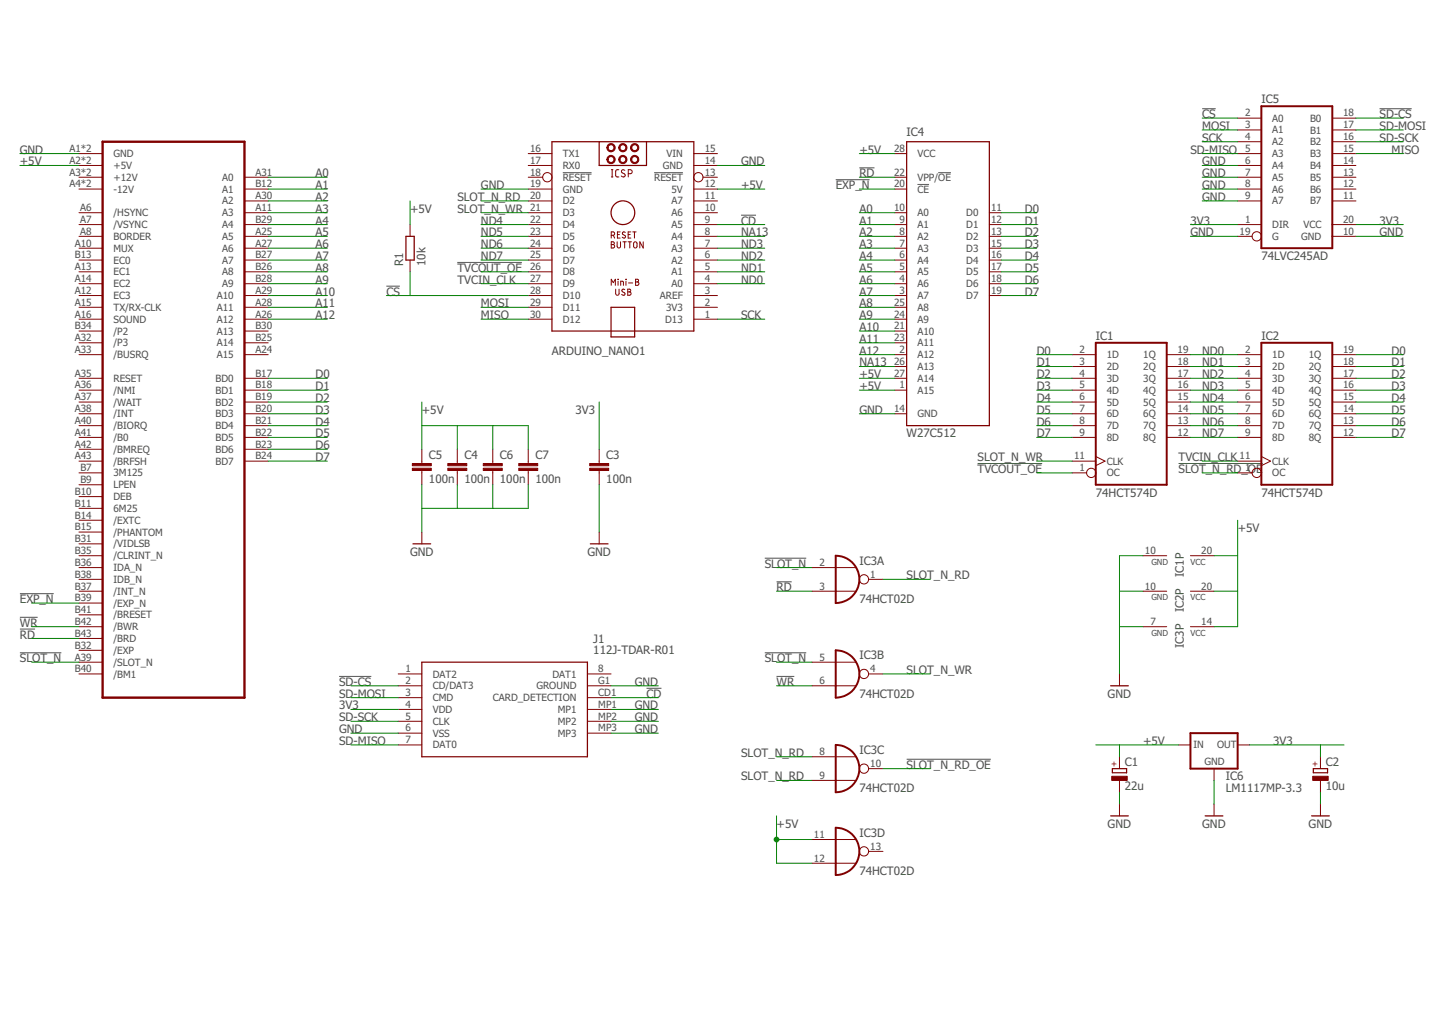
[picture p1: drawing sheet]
<svg xmlns="http://www.w3.org/2000/svg" width="297mm" height="210mm" viewBox="0 0 297 210" stroke-linecap="round" stroke-linejoin="round" font-family="sans-serif">
<g fill="none" stroke="#505050" stroke-width=".21">
<path d="M115.5 35.4h5.9M134.3 35.4h5.9M171.6 36.9h6.9M176.4 34.4h3.1M188.3 37.8h2.4M192.6 35.4h2.6M246.8 22.3h2.8M283.2 22.3h6.6M79.3 58.7h2.8M93.9 53.8h13.2M152.1 44.2h3.1M200.7 95.1h13.2"/>
<path d="M241.9 95.1h17.3M157 114.5h8.5M159.4 119.4h3.1M4.1 121.8h6.9M4.1 126.7h3.6M4.1 129.1h3.1M4.1 133.9h8.5M69.6 138.8h6.6M157 133.9h8.5M159.4 138.8h3.6M132.7 141.2h3.1M186.1 155.8h17.3"/>
</g>
<g fill="none" stroke="#800000" stroke-width=".25">
<path d="M113.3 29.1h29.1v38.8h-29.1zM123 29.1v4.9h9.7v-4.9M186.1 29.1h17v58.2h-17zM83.3 48.5h1.7v4.9h-1.7zM125.4 63.1h4.9v6h-4.9zM84.8 111.6h3.6M121.2 111.6h3.6M86.6 135.9h34v19.4h-34zM228 140.7h3.6M228.3 157.7h3v.9h-3zM269.6 157.7h2.9v.9h-2.9zM228 167.4h3.6"/>
<path d="M247.4 167.4h3.6M269.2 167.4h3.7"/>
<circle cx="127.9" cy="43.6" r="2.43"/>
</g>
<g fill="none" stroke="#800000" stroke-width=".21">
<path d="M16.2 31.5h4.9M16.2 34h4.9M16.2 36.4h4.9M16.2 38.8h4.9M50.2 36.4h4.9M50.2 38.8h4.9M108.4 31.5h4.9M108.4 34h4.9M108.4 36.4h3M108.4 38.8h4.9M125.5 36.3h.3M125.5 34.8h.3"/>
<path d="M125.7 34.8v1.5M127 34.8l-.4 .1-.2 .3v.9l.2 .2h.4M128.3 34.9a.38 .38 0 0 0-.6 0 .38 .38 0 0 0 0 .6l.5 .2a.35 .35 0 0 1 .1 .5 .35 .35 0 0 1-.5 .1l-.3-.2M129 35.6h.4a.41 .41 0 0 0 .4-.4 .41 .41 0 0 0-.4-.4h-.4v1.5M142.4 31.5h4.9M142.4 34h4.9M142.4 38.8h4.9M144.3 36.4h3M183.7 31.5h2.4M183.7 36.4h2.4M183.7 38.8h2.4M254.1 31.5h4.8"/>
<path d="M254.1 34h4.8M254.1 36.4h4.8M254.1 38.8h4.8M254.1 24.2h4.8M254.1 26.7h4.8M254.1 29.1h4.8M273.5 31.5h4.8M273.5 34h4.8M273.5 36.4h4.8M273.5 38.8h4.8M273.5 24.2h4.8M273.5 26.7h4.8"/>
<path d="M273.5 29.1h4.8M16.2 43.6h4.9M16.2 46.1h4.9M16.2 48.5h4.9M16.2 50.9h4.9M16.2 53.4h4.9M16.2 55.8h4.9M16.2 58.2h4.9M50.2 41.2h4.9M50.2 43.6h4.9M50.2 46.1h4.9M50.2 48.5h4.9"/>
<path d="M50.2 50.9h4.9M50.2 53.4h4.9M50.2 55.8h4.9M50.2 58.2h4.9M84.2 46.1v2.4M84.2 53.4v2.4M108.4 41.2h4.9M108.4 43.6h4.9M108.4 46.1h4.9M108.4 48.5h4.9M108.4 50.9h4.9M108.4 53.4h4.9"/>
<path d="M108.4 55.8h4.9M108.4 58.2h4.9M125.5 48.3h.3a.35 .35 0 0 0 .4-.4 .35 .35 0 0 0-.4-.3h-.3v1.3M125.5 49.6l.5 .1 .1 .3-.3 .2a.35 .35 0 0 1 .4 .3 .35 .35 0 0 1-.4 .4h-.3zM125.5 58.5v-1.2l.4 .7 .4-.7v1.2M125.5 50.2h.3M125.9 48.3l.3 .6M126.4 59.3v.9a.35 .35 0 0 0 .3 .4 .35 .35 0 0 0 .4-.4v-.9M126.7 49.6v.9a.35 .35 0 0 0 .3 .4 .35 .35 0 0 0 .4-.4v-.9M126.7 48.1h.5M126.9 57.3h.1M126.9 57.7v.8"/>
<path d="M127.3 47.6h-.6v1.3h.6M127.4 58.5v-.8l.6 .1v.7M127.9 49.6h.7M128.2 49.6v1.3M128.2 59.4a.32 .32 0 0 0-.4 0 .32 .32 0 0 0 0 .5l.4 .2a.34 .34 0 0 1-.1 .5 .34 .34 0 0 1-.5-.2M128.4 47.7l-.5-.1-.1 .3 .5 .4a.33 .33 0 0 1-.1 .6 .33 .33 0 0 1-.5-.2M128.5 57.3h.1M128.5 57.7v.8M128.9 59.3l.5 .1v.4l-.2 .1a.35 .35 0 0 1 .4 .3 .35 .35 0 0 1-.4 .4h-.3zM128.9 59.9h.3M128.9 49.6h.7M128.9 48.1h.5"/>
<path d="M129 58.1h.9M129.3 49.6v1.3M129.5 47.6h-.6v1.3h.6M129.9 47.6h.7M130.2 49.7l.4-.1 .1 .2 .1 .7a.35 .35 0 0 1-.4 .4 .35 .35 0 0 1-.3-.4zM130.2 47.6v1.3M130.5 57.3l.5 .1v.3l-.2 .1a.35 .35 0 0 1 .4 .4 .35 .35 0 0 1-.4 .3h-.3zM130.5 57.8h.3M132 49.6v1.3l-.7-1.3v1.3M142.4 41.2h4.9M142.4 43.6h4.9M142.4 46.1h4.9"/>
<path d="M142.4 48.5h4.9M142.4 50.9h4.9M142.4 53.4h4.9M142.4 55.8h4.9M142.4 58.2h4.9M183.7 43.6h2.4M183.7 46.1h2.4M183.7 48.5h2.4M183.7 50.9h2.4M183.7 53.4h2.4M183.7 55.8h2.4M183.7 58.2h2.4"/>
<path d="M203.1 43.6h2.4M203.1 46.1h2.4M203.1 48.5h2.4M203.1 50.9h2.4M203.1 53.4h2.4M203.1 55.8h2.4M203.1 58.2h2.4M254.1 41.2h4.8M254.1 46.1h4.8M254.1 48.5h2.9M273.5 41.2h4.8M273.5 46.1h4.8"/>
<path d="M273.5 48.5h4.8M16.2 60.6h4.9M16.2 63.1h4.9M16.2 65.5h4.9M16.2 67.9h4.9M16.2 77.6h4.9M16.2 70.3h4.9M16.2 72.8h4.9M50.2 60.6h4.9M50.2 63.1h4.9M50.2 65.5h4.9M50.2 67.9h4.9"/>
<path d="M50.2 77.6h4.9M50.2 70.3h4.9M50.2 72.8h4.9M108.4 60.6h4.9M108.4 63.1h4.9M108.4 65.5h4.9M142.4 60.6h4.9M142.4 63.1h4.9M142.4 65.5h4.9M183.7 60.6h2.4M183.7 63.1h2.4M183.7 65.5h2.4"/>
<path d="M183.7 67.9h2.4M183.7 77.6h2.4M183.7 70.3h2.4M183.7 72.8h2.4M183.7 75.2h2.4M203.1 60.6h2.4M220.1 77.6h4.8M220.1 72.8h4.8M220.1 75.2h4.8M239.5 77.6h4.9M239.5 72.8h4.9M239.5 75.2h4.9"/>
<path d="M254.1 77.6h4.8M254.1 72.8h4.8M254.1 75.2h4.8M273.5 77.6h4.8M273.5 72.8h4.8M273.5 75.2h4.8M16.2 84.9h4.9M16.2 80.1h4.9M16.2 97h4.9M16.2 82.5h4.9M16.2 87.3h4.9M16.2 89.7h4.9"/>
<path d="M16.2 94.6h4.9M16.2 92.2h4.9M16.2 99.5h4.9M50.2 84.9h4.9M50.2 80.1h4.9M50.2 82.5h4.9M50.2 87.3h4.9M50.2 89.7h4.9M50.2 94.6h4.9M50.2 92.2h4.9M86.6 92.2v2.9M86.6 96.5v3"/>
<path d="M93.9 92.2v2.9M93.9 96.5v3M101.2 92.2v2.9M101.2 96.5v3M108.4 92.2v2.9M108.4 96.5v3M123 92.2v2.9M123 96.5v3M183.7 84.9h2.4M183.7 80.1h2.4M220.1 84.9h4.8M220.1 80.1h4.8"/>
<path d="M220.1 97h3M220.1 82.5h4.8M220.1 87.3h4.8M220.1 89.7h4.8M220.1 94.6h4.8M224.9 93.7l1.9 .9-1.9 .9M239.5 84.9h4.9M239.5 80.1h4.9M239.5 82.5h4.9M239.5 87.3h4.9M239.5 89.7h4.9M254.1 84.9h4.8"/>
<path d="M254.1 80.1h4.8M254.1 97h2.9M254.1 82.5h4.8M254.1 87.3h4.8M254.1 89.7h4.8M254.1 94.6h4.8M258.9 93.7l1.9 .9-1.9 .9M273.5 84.9h4.8M273.5 80.1h4.8M273.5 82.5h4.8M273.5 87.3h4.8M273.5 89.7h4.8"/>
<path d="M16.2 116.5h4.9M16.2 118.9h4.9M16.2 101.9h4.9M16.2 104.3h4.9M16.2 106.7h4.9M16.2 109.2h4.9M16.2 111.6h4.9M16.2 114h4.9M86.6 109.2v2.4M123 109.2v2.4M166.7 116.5h9M178.3 118.9h3"/>
<path d="M234.7 114h4.8M244.4 114h4.8M16.2 121.3h4.9M16.2 135.9h4.9M16.2 138.3h4.9M16.2 123.7h4.9M16.2 126.2h4.9M16.2 128.6h4.9M16.2 131h4.9M16.2 133.4h4.9M81.7 138.3h4.9M120.6 138.3h4.8"/>
<path d="M166.7 121.3h9M166.7 135.9h9M178.3 138.3h3M229.8 138.3v2.4M234.7 121.3h4.8M234.7 128.6h4.8M244.4 121.3h4.8M244.4 128.6h4.8M81.7 140.7h4.9M81.7 143.2h4.9M81.7 145.6h4.9M81.7 148h4.9"/>
<path d="M81.7 150.4h4.9M81.7 152.8h4.9M120.6 140.7h4.8M120.6 143.2h4.8M120.6 145.6h4.8M120.6 148h4.8M120.6 150.4h4.8M166.7 140.7h9M166.7 155.3h9M178.3 157.7h3M229.8 155.3v2.4M241.9 152.8h2.5"/>
<path d="M249.2 157.7v2.4M254.1 152.8h2.4M271.1 155.3v2.4M166.7 160.1h9M166.7 172.3h9M166.7 177.1h9M178.3 174.7h3M229.8 160.1v2.5M229.8 165v2.4M249.2 165v2.4M271.1 160.1v2.5M271.1 165v2.4"/>
<circle cx="112.4" cy="36.4" r=".95"/>
<circle cx="143.4" cy="36.4" r=".95"/>
<circle cx="258" cy="48.5" r=".95"/>
<circle cx="224" cy="97" r=".95"/>
<circle cx="258" cy="97" r=".95"/>
<circle cx="177.4" cy="118.9" r=".95"/>
<circle cx="177.4" cy="138.3" r=".95"/>
<circle cx="177.4" cy="157.7" r=".95"/>
<circle cx="177.4" cy="174.7" r=".95"/>
</g>
<g fill="#800000" stroke="#800000" stroke-width=".21">
<path d="M124.8 32.2a.85 .85 0 0 1 1.3 0 .85 .85 0 0 1-.4 1.3 .85 .85 0 0 1-1.1-.8h.2a.61 .61 0 0 1 .9-.5 .61 .61 0 0 1 .2 .9 .61 .61 0 0 1-1-.2l-.1-.2h-.2z" fill-rule="evenodd"/>
<path d="M127.2 29.8a.84 .84 0 0 1 1.3 0 .84 .84 0 0 1-.4 1.3 .84 .84 0 0 1-1.1-.8h.3a.61 .61 0 0 1 .8-.6 .61 .61 0 0 1 .2 1 .61 .61 0 0 1-1-.2v-.2h-.3z" fill-rule="evenodd"/>
<path d="M129.6 29.8a.85 .85 0 0 1 1.4 0 .85 .85 0 0 1-.5 1.3 .85 .85 0 0 1-1.1-.8h.3a.61 .61 0 0 1 .9-.5 .61 .61 0 0 1 .1 1 .61 .61 0 0 1-1-.3v-.2h-.3z" fill-rule="evenodd"/>
<path d="M124.8 29.8a.85 .85 0 0 1 1.3 0 .85 .85 0 0 1-.4 1.3 .85 .85 0 0 1-1.1-.8h.2a.61 .61 0 0 1 .8-.6 .61 .61 0 0 1 .3 1 .61 .61 0 0 1-1-.2l-.1-.2h-.2z" fill-rule="evenodd"/>
<path d="M129.6 32.2a.85 .85 0 0 1 1.4 .1 .85 .85 0 0 1-.5 1.3 .85 .85 0 0 1-1.1-.9h.3a.61 .61 0 0 1 .9-.5 .61 .61 0 0 1 .1 1 .61 .61 0 0 1-1-.3v-.2h-.3z" fill-rule="evenodd"/>
<path d="M127.2 32.2a.84 .84 0 0 1 1.4 0 .84 .84 0 0 1-.5 1.3 .84 .84 0 0 1-1.1-.8h.3a.61 .61 0 0 1 .8-.5 .61 .61 0 0 1 .2 .9 .61 .61 0 0 1-1-.2v-.2h-.3z" fill-rule="evenodd"/>
</g>
<path d="M258.9 21.8h14.6v29.1h-14.6zM224.9 70.3h14.6v29.2h-14.6zM258.9 70.3h14.6v29.2h-14.6zM171.6 114a4.9 4.9 0 0 1 4.8 4.9 4.9 4.9 0 0 1-4.8 4.8zM171.6 133.4a4.9 4.9 0 0 1 4.8 4.9 4.9 4.9 0 0 1-4.8 4.9zM171.6 152.8a4.9 4.9 0 0 1 4.8 4.9 4.9 4.9 0 0 1-4.8 4.9zM244.4 150.4h9.7v7.3h-9.7zM171.6 169.8a4.8 4.8 0 0 1 4.8 4.9 4.8 4.8 0 0 1-4.8 4.8z" fill="none" stroke="#800000" stroke-width=".4"/>
<path d="M21.1 29.1h29.1v114.1h-29.1z" fill="none" stroke="#800000" stroke-width=".49"/>
<g fill="#800000" stroke="#800000" stroke-width=".21">
<path d="M84.6 96.1h3.9v.4h-3.9z"/>
<path d="M84.6 95.1h3.9v.5h-3.9z"/>
<path d="M91.9 96.1h3.9v.4h-3.9z"/>
<path d="M91.9 95.1h3.9v.5h-3.9z"/>
<path d="M99.2 96.1h3.9v.4h-3.9z"/>
<path d="M99.2 95.1h3.9v.5h-3.9z"/>
<path d="M121.1 96.1h3.8v.4h-3.8z"/>
<path d="M121.1 95.1h3.8v.5h-3.8z"/>
<path d="M269.5 159.3h3.1v.8h-3.1z"/>
<path d="M228.2 159.3h3.2v.8h-3.2z"/>
<path d="M106.5 96.1h3.9v.4h-3.9z"/>
<path d="M106.5 95.1h3.9v.5h-3.9z"/>
</g>
<g fill="none" stroke="#008000" stroke-width=".21">
<path d="M4.1 31.5h12.1M4.1 34h12.1M55.1 36.4h12.1M55.1 38.8h12.1M98.7 38.8h9.7M147.3 38.8h9.7M147.3 34h9.7M176.4 36.4h7.3M176.4 38.8h7.3M176.4 31.5h7.3M246.8 36.4h7.3M246.8 38.8h7.3"/>
<path d="M246.8 31.5h7.3M246.8 34h7.3M246.8 24.2h7.3M246.8 26.7h7.3M246.8 29.1h7.3M278.3 31.5h9.8M278.3 24.2h9.8M278.3 26.7h9.8M278.3 29.1h9.8M55.1 43.6h12.1M55.1 46.1h12.1M55.1 48.5h12.1"/>
<path d="M55.1 50.9h12.1M55.1 53.4h12.1M55.1 55.8h12.1M55.1 58.2h12.1M55.1 41.2h12.1M84.2 41.2v4.9M84.2 55.8v4.8M98.7 43.6h9.7M98.7 46.1h9.7M98.7 48.5h9.7M98.7 50.9h9.7M98.7 53.4h9.7"/>
<path d="M98.7 55.8h9.7M98.7 58.2h9.7M98.7 41.2h9.7M147.3 46.1h9.7M147.3 48.5h9.7M147.3 50.9h9.7M147.3 53.4h9.7M147.3 55.8h9.7M147.3 58.2h9.7M176.4 43.6h7.3M176.4 46.1h7.3M176.4 48.5h7.3"/>
<path d="M176.4 50.9h7.3M176.4 53.4h7.3M176.4 55.8h7.3M176.4 58.2h7.3M205.5 43.6h7.3M205.5 46.1h7.3M205.5 48.5h7.3M205.5 50.9h7.3M205.5 53.4h7.3M205.5 55.8h7.3M205.5 58.2h7.3M244.4 46.1h9.7"/>
<path d="M244.4 48.5h9.7M246.8 41.2h7.3M278.3 46.1h9.8M278.3 48.5h9.8M55.1 77.6h12.1M55.1 60.6h12.1M55.1 63.1h12.1M55.1 65.5h12.1M79.3 60.6h29.1M98.7 63.1h9.7M98.7 65.5h9.7M147.3 65.5h9.7"/>
<path d="M176.4 77.6h7.3M176.4 72.8h7.3M176.4 75.2h7.3M176.4 60.6h7.3M176.4 63.1h7.3M176.4 65.5h7.3M176.4 67.9h7.3M176.4 70.3h7.3M205.5 60.6h7.3M212.8 77.6h7.3M212.8 72.8h7.3M212.8 75.2h7.3"/>
<path d="M244.4 77.6h9.7M244.4 72.8h9.7M244.4 75.2h9.7M278.3 77.6h9.8M278.3 72.8h9.8M278.3 75.2h9.8M55.1 80.1h12.1M55.1 82.5h12.1M55.1 84.9h12.1M55.1 87.3h12.1M55.1 89.7h12.1M55.1 92.2h12.1"/>
<path d="M55.1 94.6h12.1M86.6 87.3h21.8v4.9M86.6 82.5v9.7M86.6 99.5v9.7M93.9 87.3v4.9M93.9 99.5v4.8M101.2 87.3v4.9M101.2 99.5v4.8M108.4 99.5v4.8h-21.8M123 82.5v9.7M123 99.5v9.7M176.4 80.1h7.3"/>
<path d="M176.4 84.9h7.3M212.8 80.1h7.3M212.8 82.5h7.3M212.8 84.9h7.3M212.8 87.3h7.3M212.8 89.7h7.3M212.8 94.6h7.3M212.8 97h7.3M244.4 80.1h9.7M244.4 82.5h9.7M244.4 84.9h9.7M244.4 87.3h9.7"/>
<path d="M244.4 89.7h9.7M246.8 94.6h7.3M246.8 97h7.3M278.3 80.1h9.8M278.3 82.5h9.8M278.3 84.9h9.8M278.3 87.3h9.8M278.3 89.7h9.8M159.4 116.5h7.3M181.3 118.9h9.7M234.7 114h-4.9v24.3M249.2 114h4.9"/>
<path d="M254.1 106.7v21.9h-4.9M6.5 128.6h9.7M6.5 123.7h9.7M6.5 131h9.7M6.5 135.9h9.7M159.4 121.3h7.3M159.4 135.9h7.3M181.3 138.3h9.7M229.8 128.6h4.9M229.8 121.3h4.9M249.2 121.3h4.9M72 140.7h9.7"/>
<path d="M72 145.6h9.7M72 148h9.7M72 150.4h9.7M72 152.8h9.7M72 143.2h9.7M125.4 140.7h9.7M125.4 145.6h9.7M125.4 148h9.7M125.4 150.4h9.7M125.4 143.2h9.7M159.4 140.7h7.3M159.4 155.3h7.3"/>
<path d="M181.3 157.7h9.7M224.9 152.8h17M229.8 152.8v2.5M256.5 152.8h19.4M271.1 152.8v2.5M159.4 172.3h7.3M159.4 167.4v9.7h7.3M159.4 160.1h7.3M229.8 162.6v2.4M249.2 160.1v4.9M271.1 162.6v2.4"/>
</g>
<circle cx="159.4" cy="172.3" r=".49" fill="#008000" stroke="#008000" stroke-width=".21"/>
<g font-size="2.4" fill="#505050">
<text x="258.9" y="21.2">IC5</text>
<text x="186.1" y="27.9">IC4</text>
<text x="246.8" y="24.2">CS</text>
<text x="246.8" y="26.7">MOSI</text>
<text x="246.8" y="29.1">SCK</text>
<text x="283.2" y="24.2">SD-CS</text>
<text x="283.2" y="29.1">SD-SCK</text>
<text x="283.2" y="26.7">SD-MOSI</text>
<text x="4.1" y="31.5">GND</text>
<text x="4.1" y="33.9">+5V</text>
<text x="152.1" y="33.9">GND</text>
<text x="176.4" y="31.5">+5V</text>
<text x="244.4" y="31.5">SD-MISO</text>
<text x="246.8" y="33.9">GND</text>
<text x="285.6" y="31.5">MISO</text>
<text x="64.8" y="36.4">A0</text>
<text x="64.8" y="38.8">A1</text>
<text x="64.8" y="41.2">A2</text>
<text x="93.9" y="41.2">SLOT_N_RD</text>
<text x="98.7" y="38.8">GND</text>
<text x="152.1" y="38.8">+5V</text>
<text x="171.6" y="38.8">EXP_N</text>
<text x="176.4" y="36.4">RD</text>
<text x="246.8" y="41.2">GND</text>
<text x="246.8" y="38.8">GND</text>
<text x="246.8" y="36.4">GND</text>
<text x="64.8" y="43.6">A3</text>
<text x="64.8" y="46.1">A4</text>
<text x="84.2" y="43.6">+5V</text>
<text x="93.9" y="43.6">SLOT_N_WR</text>
<text x="98.7" y="46.1">ND4</text>
<text x="152.1" y="46.1">CD</text>
<text x="176.4" y="43.6">A0</text>
<text x="176.4" y="46.1">A1</text>
<text x="210.4" y="43.6">D0</text>
<text x="210.4" y="46.1">D1</text>
<text x="244.4" y="46.1">3V3</text>
<text x="283.2" y="46.1">3V3</text>
<text x="64.8" y="48.5">A5</text>
<text x="64.8" y="50.9">A6</text>
<text x="64.8" y="53.4">A7</text>
<text x="98.7" y="48.5">ND5</text>
<text x="98.7" y="50.9">ND6</text>
<text x="98.7" y="53.4">ND7</text>
<text x="152.1" y="50.9">ND3</text>
<text x="152.1" y="53.4">ND2</text>
<text x="152.1" y="48.5">NA13</text>
<text x="176.4" y="48.5">A2</text>
<text x="176.4" y="50.9">A3</text>
<text x="176.4" y="53.4">A4</text>
<text x="210.4" y="48.5">D2</text>
<text x="210.4" y="50.9">D3</text>
<text x="210.4" y="53.4">D4</text>
<text x="244.4" y="48.5">GND</text>
<text x="258.9" y="53.4">74LVC245AD</text>
<text x="283.2" y="48.5">GND</text>
<text x="64.8" y="55.8">A8</text>
<text x="64.8" y="58.2">A9</text>
<text x="82.7" y="54.6" transform="rotate(-90 82.7 54.6)">R1</text>
<text x="87.3" y="54.6" transform="rotate(-90 87.3 54.6)">10k</text>
<text x="93.9" y="55.8">TVCOUT_OE</text>
<text x="93.9" y="58.2">TVCIN_CLK</text>
<text x="152.1" y="55.8">ND1</text>
<text x="152.1" y="58.2">ND0</text>
<text x="176.4" y="55.8">A5</text>
<text x="176.4" y="58.2">A6</text>
<text x="210.4" y="55.8">D5</text>
<text x="210.4" y="58.2">D6</text>
<text x="64.8" y="60.6">A10</text>
<text x="64.8" y="63.1">A11</text>
<text x="64.8" y="65.5">A12</text>
<text x="79.3" y="60.6">CS</text>
<text x="98.7" y="65.5">MISO</text>
<text x="98.7" y="63.1">MOSI</text>
<text x="152.1" y="65.5">SCK</text>
<text x="176.4" y="60.6">A7</text>
<text x="176.4" y="63.1">A8</text>
<text x="176.4" y="65.5">A9</text>
<text x="210.4" y="60.6">D7</text>
<text x="176.4" y="67.9">A10</text>
<text x="176.4" y="70.3">A11</text>
<text x="224.9" y="69.7">IC1</text>
<text x="258.9" y="69.7">IC2</text>
<text x="64.8" y="77.6">D0</text>
<text x="113.3" y="72.8">ARDUINO_NANO1</text>
<text x="176.4" y="72.8">A12</text>
<text x="176.4" y="77.6">+5V</text>
<text x="176.4" y="75.2">NA13</text>
<text x="212.8" y="72.8">D0</text>
<text x="212.8" y="75.2">D1</text>
<text x="212.8" y="77.6">D2</text>
<text x="246.8" y="77.6">ND2</text>
<text x="246.8" y="75.2">ND1</text>
<text x="246.8" y="72.8">ND0</text>
<text x="285.6" y="72.8">D0</text>
<text x="285.6" y="75.2">D1</text>
<text x="285.6" y="77.6">D2</text>
<text x="64.8" y="80">D1</text>
<text x="64.8" y="82.5">D2</text>
<text x="176.4" y="80">+5V</text>
<text x="212.8" y="80">D3</text>
<text x="212.8" y="82.5">D4</text>
<text x="246.8" y="82.5">ND4</text>
<text x="246.8" y="80">ND3</text>
<text x="285.6" y="80">D3</text>
<text x="285.6" y="82.5">D4</text>
<text x="64.8" y="84.9">D3</text>
<text x="64.8" y="87.3">D4</text>
<text x="64.8" y="89.8">D5</text>
<text x="86.6" y="84.9">+5V</text>
<text x="118.2" y="84.9">3V3</text>
<text x="176.4" y="84.9">GND</text>
<text x="186.1" y="89.8">W27C512</text>
<text x="212.8" y="84.9">D5</text>
<text x="212.8" y="87.3">D6</text>
<text x="212.8" y="89.8">D7</text>
<text x="246.8" y="84.9">ND5</text>
<text x="246.8" y="87.3">ND6</text>
<text x="246.8" y="89.8">ND7</text>
<text x="285.6" y="84.9">D5</text>
<text x="285.6" y="87.3">D6</text>
<text x="285.6" y="89.8">D7</text>
<text x="64.8" y="92.2">D6</text>
<text x="64.8" y="94.6">D7</text>
<text x="88.1" y="94.2">C5</text>
<text x="95.3" y="94.2">C4</text>
<text x="102.6" y="94.2">C6</text>
<text x="109.9" y="94.2">C7</text>
<text x="124.5" y="94.2">C3</text>
<text x="200.7" y="94.6">SLOT_N_WR</text>
<text x="241.9" y="94.6">TVCIN_CLK</text>
<text x="88.1" y="99.1">100n</text>
<text x="95.3" y="99.1">100n</text>
<text x="102.6" y="99.1">100n</text>
<text x="109.9" y="99.1">100n</text>
<text x="124.5" y="99.1">100n</text>
<text x="200.7" y="97">TVCOUT_OE</text>
<text x="224.9" y="101.9">74HCT574D</text>
<text x="241.9" y="97">SLOT_N_RD_OE</text>
<text x="258.9" y="101.9">74HCT574D</text>
<text x="254.1" y="109.2">+5V</text>
<text x="84.2" y="114">GND</text>
<text x="120.6" y="114">GND</text>
<text x="157" y="116.5">SLOT_N</text>
<text x="176.4" y="115.8">IC3A</text>
<text x="186.1" y="118.9">SLOT_N_RD</text>
<text x="243" y="118.4" transform="rotate(-90 243 118.4)">IC1P</text>
<text x="4.1" y="123.7">EXP_N</text>
<text x="159.4" y="121.3">RD</text>
<text x="176.4" y="123.7">74HCT02D</text>
<text x="243" y="125.6" transform="rotate(-90 243 125.6)">IC2P</text>
<text x="4.1" y="128.6">WR</text>
<text x="4.1" y="131">RD</text>
<text x="121.8" y="131.9">J1</text>
<text x="4.1" y="135.9">SLOT_N</text>
<text x="121.8" y="134.3">112J-TDAR-R01</text>
<text x="157" y="135.9">SLOT_N</text>
<text x="176.4" y="135.3">IC3B</text>
<text x="243" y="132.9" transform="rotate(-90 243 132.9)">IC3P</text>
<text x="69.6" y="140.7">SD-CS</text>
<text x="69.6" y="143.1">SD-MOSI</text>
<text x="130.3" y="140.7">GND</text>
<text x="132.7" y="143.1">CD</text>
<text x="159.4" y="140.7">WR</text>
<text x="176.4" y="143.1">74HCT02D</text>
<text x="186.1" y="138.3">SLOT_N_WR</text>
<text x="227.4" y="143.1">GND</text>
<text x="69.6" y="145.6">3V3</text>
<text x="69.6" y="148">SD-SCK</text>
<text x="130.3" y="145.6">GND</text>
<text x="130.3" y="148">GND</text>
<text x="69.6" y="150.4">GND</text>
<text x="69.6" y="152.9">SD-MISO</text>
<text x="130.3" y="150.4">GND</text>
<text x="152.1" y="155.3">SLOT_N_RD</text>
<text x="176.4" y="154.7">IC3C</text>
<text x="234.7" y="152.9">+5V</text>
<text x="261.4" y="152.9">3V3</text>
<text x="152.1" y="160.1">SLOT_N_RD</text>
<text x="186.1" y="157.7">SLOT_N_RD_OE</text>
<text x="230.9" y="157.2">C1</text>
<text x="251.6" y="160.1">IC6</text>
<text x="272.2" y="157.2">C2</text>
<text x="176.4" y="162.6">74HCT02D</text>
<text x="230.9" y="162.1">22u</text>
<text x="251.6" y="162.6">LM1117MP-3.3</text>
<text x="272.2" y="162.1">10u</text>
<text x="159.4" y="169.8">+5V</text>
<text x="176.4" y="171.7">IC3D</text>
<text x="227.4" y="169.8">GND</text>
<text x="246.8" y="169.8">GND</text>
<text x="268.6" y="169.8">GND</text>
<text x="176.4" y="179.5">74HCT02D</text>
</g>
<g font-size="2.1" fill="#505050">
<text x="255.6" y="23.9">2</text>
<text x="275.7" y="23.9">18</text>
<text x="255.6" y="26.3">3</text>
<text x="255.6" y="28.7">4</text>
<text x="261.2" y="25">A0</text>
<text x="261.2" y="27.4">A1</text>
<text x="261.2" y="29.8">A2</text>
<text x="268.9" y="29.8">B2</text>
<text x="268.9" y="27.4">B1</text>
<text x="268.9" y="25">B0</text>
<text x="275.7" y="28.7">16</text>
<text x="275.7" y="26.3">17</text>
<text x="14.2" y="31.2">A1*2</text>
<text x="14.2" y="33.6">A2*2</text>
<text x="23.3" y="32.2">GND</text>
<text x="23.3" y="34.7">+5V</text>
<text x="108.8" y="31.2">16</text>
<text x="108.8" y="33.6">17</text>
<text x="115.5" y="32.2">TX1</text>
<text x="115.5" y="34.7">RX0</text>
<text x="136" y="34.7">GND</text>
<text x="136.8" y="32.2">VIN</text>
<text x="144.7" y="33.6">14</text>
<text x="144.7" y="31.2">15</text>
<text x="183.5" y="31.2">28</text>
<text x="188.3" y="32.2">VCC</text>
<text x="255.6" y="31.2">5</text>
<text x="255.6" y="33.6">6</text>
<text x="261.2" y="32.2">A3</text>
<text x="261.2" y="34.7">A4</text>
<text x="268.9" y="34.7">B4</text>
<text x="268.9" y="32.2">B3</text>
<text x="275.7" y="33.6">14</text>
<text x="275.7" y="31.2">15</text>
<text x="14.2" y="36">A3*2</text>
<text x="14.2" y="38.5">A4*2</text>
<text x="23.3" y="37.1">+12V</text>
<text x="23.3" y="39.5">-12V</text>
<text x="45.6" y="37.1">A0</text>
<text x="45.6" y="39.5">A1</text>
<text x="45.6" y="42">A2</text>
<text x="52.4" y="36">A31</text>
<text x="52.4" y="38.5">B12</text>
<text x="52.4" y="40.9">A30</text>
<text x="108.8" y="36">18</text>
<text x="108.8" y="38.5">19</text>
<text x="108.8" y="40.9">20</text>
<text x="115.5" y="37.1">RESET</text>
<text x="115.5" y="39.5">GND</text>
<text x="115.5" y="42">D2</text>
<text x="134.3" y="37.1">RESET</text>
<text x="137.8" y="42">A7</text>
<text x="137.8" y="39.5">5V</text>
<text x="144.7" y="40.9">11</text>
<text x="144.7" y="38.5">12</text>
<text x="144.7" y="36">13</text>
<text x="183.5" y="38.5">20</text>
<text x="183.5" y="36">22</text>
<text x="188.3" y="39.5">CE</text>
<text x="188.3" y="37.1">VPP/OE</text>
<text x="255.6" y="36">7</text>
<text x="255.6" y="38.5">8</text>
<text x="255.6" y="40.9">9</text>
<text x="261.2" y="37.1">A5</text>
<text x="261.2" y="39.5">A6</text>
<text x="261.2" y="42">A7</text>
<text x="268.9" y="42">B7</text>
<text x="268.9" y="39.5">B6</text>
<text x="268.9" y="37.1">B5</text>
<text x="275.7" y="40.9">11</text>
<text x="275.7" y="38.5">12</text>
<text x="275.7" y="36">13</text>
<text x="16.5" y="43.3">A6</text>
<text x="16.5" y="45.7">A7</text>
<text x="23.3" y="44.4">/HSYNC</text>
<text x="23.3" y="46.8">/VSYNC</text>
<text x="45.6" y="44.4">A3</text>
<text x="45.6" y="46.8">A4</text>
<text x="52.4" y="43.3">A11</text>
<text x="52.4" y="45.7">B29</text>
<text x="108.8" y="43.3">21</text>
<text x="108.8" y="45.7">22</text>
<text x="115.5" y="44.4">D3</text>
<text x="115.5" y="46.8">D4</text>
<text x="137.8" y="46.8">A5</text>
<text x="137.8" y="44.4">A6</text>
<text x="144.7" y="45.7">9</text>
<text x="144.7" y="43.3">10</text>
<text x="183.5" y="43.3">10</text>
<text x="184.7" y="45.7">9</text>
<text x="188.3" y="44.4">A0</text>
<text x="188.3" y="46.8">A1</text>
<text x="198.4" y="44.4">D0</text>
<text x="198.4" y="46.8">D1</text>
<text x="203.4" y="43.3">11</text>
<text x="203.4" y="45.7">12</text>
<text x="255.6" y="45.7">1</text>
<text x="261.2" y="46.8">DIR</text>
<text x="267.6" y="46.8">VCC</text>
<text x="275.7" y="45.7">20</text>
<text x="15.4" y="50.6">A10</text>
<text x="15.4" y="53">B13</text>
<text x="16.5" y="48.2">A8</text>
<text x="23.3" y="49.2">BORDER</text>
<text x="23.3" y="51.7">MUX</text>
<text x="45.6" y="49.2">A5</text>
<text x="45.6" y="51.7">A6</text>
<text x="52.4" y="48.2">A25</text>
<text x="52.4" y="50.6">A27</text>
<text x="52.4" y="53">B27</text>
<text x="108.8" y="48.2">23</text>
<text x="108.8" y="50.6">24</text>
<text x="108.8" y="53">25</text>
<text x="115.5" y="49.2">D5</text>
<text x="115.5" y="51.7">D6</text>
<text x="137.8" y="51.7">A3</text>
<text x="137.8" y="49.2">A4</text>
<text x="144.7" y="53">6</text>
<text x="144.7" y="50.6">7</text>
<text x="144.7" y="48.2">8</text>
<text x="184.7" y="48.2">8</text>
<text x="184.7" y="50.6">7</text>
<text x="184.7" y="53">6</text>
<text x="188.3" y="49.2">A2</text>
<text x="188.3" y="51.7">A3</text>
<text x="198.4" y="49.2">D2</text>
<text x="198.4" y="51.7">D3</text>
<text x="203.4" y="48.2">13</text>
<text x="203.4" y="50.6">15</text>
<text x="203.4" y="53">16</text>
<text x="254.5" y="48.2">19</text>
<text x="261.2" y="49.2">G</text>
<text x="267.1" y="49.2">GND</text>
<text x="275.7" y="48.2">10</text>
<text x="15.4" y="55.4">A13</text>
<text x="15.4" y="57.9">A14</text>
<text x="23.3" y="56.5">EC1</text>
<text x="23.3" y="58.9">EC2</text>
<text x="23.3" y="54.1">EC0</text>
<text x="45.6" y="54.1">A7</text>
<text x="45.6" y="56.5">A8</text>
<text x="45.6" y="58.9">A9</text>
<text x="52.4" y="55.4">B26</text>
<text x="52.4" y="57.9">B28</text>
<text x="108.8" y="55.4">26</text>
<text x="108.8" y="57.9">27</text>
<text x="115.5" y="54.1">D7</text>
<text x="115.5" y="56.5">D8</text>
<text x="115.5" y="58.9">D9</text>
<text x="137.8" y="58.9">A0</text>
<text x="137.8" y="56.5">A1</text>
<text x="137.8" y="54.1">A2</text>
<text x="144.7" y="57.9">4</text>
<text x="144.7" y="55.4">5</text>
<text x="184.7" y="55.4">5</text>
<text x="184.7" y="57.9">4</text>
<text x="188.3" y="54.1">A4</text>
<text x="188.3" y="56.5">A5</text>
<text x="188.3" y="58.9">A6</text>
<text x="198.4" y="54.1">D4</text>
<text x="198.4" y="56.5">D5</text>
<text x="198.4" y="58.9">D6</text>
<text x="203.4" y="55.4">17</text>
<text x="203.4" y="57.9">18</text>
<text x="15.4" y="60.3">A12</text>
<text x="15.4" y="62.7">A15</text>
<text x="15.4" y="65.2">A16</text>
<text x="23.3" y="61.4">EC3</text>
<text x="23.3" y="63.8">TX/RX-CLK</text>
<text x="44.5" y="61.4">A10</text>
<text x="44.5" y="63.8">A11</text>
<text x="52.4" y="60.3">A29</text>
<text x="52.4" y="62.7">A28</text>
<text x="52.4" y="65.2">A26</text>
<text x="108.8" y="60.3">28</text>
<text x="108.8" y="62.7">29</text>
<text x="108.8" y="65.2">30</text>
<text x="115.5" y="61.4">D10</text>
<text x="115.5" y="63.8">D11</text>
<text x="135.5" y="61.4">AREF</text>
<text x="136.7" y="63.8">3V3</text>
<text x="144.7" y="65.2">1</text>
<text x="144.7" y="62.7">2</text>
<text x="144.7" y="60.3">3</text>
<text x="183.5" y="62.7">25</text>
<text x="183.5" y="65.2">24</text>
<text x="184.7" y="60.3">3</text>
<text x="188.3" y="61.4">A7</text>
<text x="188.3" y="63.8">A8</text>
<text x="198.4" y="61.4">D7</text>
<text x="203.4" y="60.3">19</text>
<text x="15.4" y="70">A32</text>
<text x="15.4" y="67.6">B34</text>
<text x="23.3" y="66.2">SOUND</text>
<text x="23.3" y="68.6">/P2</text>
<text x="23.3" y="71.1">/P3</text>
<text x="44.5" y="66.2">A12</text>
<text x="44.5" y="68.6">A13</text>
<text x="44.5" y="71.1">A14</text>
<text x="52.4" y="67.6">B30</text>
<text x="52.4" y="70">B25</text>
<text x="115.5" y="66.2">D12</text>
<text x="136.6" y="66.2">D13</text>
<text x="183.5" y="67.6">21</text>
<text x="183.5" y="70">23</text>
<text x="188.3" y="66.2">A9</text>
<text x="188.3" y="68.6">A10</text>
<text x="188.3" y="71.1">A11</text>
<text x="15.4" y="72.4">A33</text>
<text x="15.4" y="77.3">A35</text>
<text x="23.3" y="73.5">/BUSRQ</text>
<text x="44.5" y="73.5">A15</text>
<text x="52.4" y="72.4">A24</text>
<text x="52.4" y="77.3">B17</text>
<text x="183.5" y="77.3">27</text>
<text x="183.5" y="74.9">26</text>
<text x="184.7" y="72.4">2</text>
<text x="188.3" y="73.5">A12</text>
<text x="188.3" y="75.9">A13</text>
<text x="221.6" y="72.4">2</text>
<text x="221.6" y="74.9">3</text>
<text x="221.6" y="77.3">4</text>
<text x="227.2" y="73.5">1D</text>
<text x="227.2" y="75.9">2D</text>
<text x="234.7" y="75.9">2Q</text>
<text x="234.7" y="73.5">1Q</text>
<text x="241.7" y="77.3">17</text>
<text x="241.7" y="74.9">18</text>
<text x="241.7" y="72.4">19</text>
<text x="255.6" y="72.4">2</text>
<text x="255.6" y="74.9">3</text>
<text x="255.6" y="77.3">4</text>
<text x="261.2" y="73.5">1D</text>
<text x="261.2" y="75.9">2D</text>
<text x="268.7" y="75.9">2Q</text>
<text x="268.7" y="73.5">1Q</text>
<text x="275.7" y="77.3">17</text>
<text x="275.7" y="74.9">18</text>
<text x="275.7" y="72.4">19</text>
<text x="15.4" y="79.7">A36</text>
<text x="15.4" y="82.1">A37</text>
<text x="23.3" y="78.4">RESET</text>
<text x="23.3" y="80.8">/NMI</text>
<text x="23.3" y="83.2">/WAIT</text>
<text x="44.2" y="78.4">BD0</text>
<text x="44.2" y="80.8">BD1</text>
<text x="44.2" y="83.2">BD2</text>
<text x="52.4" y="79.7">B18</text>
<text x="52.4" y="82.1">B19</text>
<text x="184.7" y="79.7">1</text>
<text x="188.3" y="78.4">A14</text>
<text x="188.3" y="80.8">A15</text>
<text x="221.6" y="79.7">5</text>
<text x="221.6" y="82.1">6</text>
<text x="227.2" y="78.4">3D</text>
<text x="227.2" y="80.8">4D</text>
<text x="227.2" y="83.2">5D</text>
<text x="234.7" y="83.2">5Q</text>
<text x="234.7" y="80.8">4Q</text>
<text x="234.7" y="78.4">3Q</text>
<text x="241.7" y="82.1">15</text>
<text x="241.7" y="79.7">16</text>
<text x="255.6" y="79.7">5</text>
<text x="255.6" y="82.1">6</text>
<text x="261.2" y="78.4">3D</text>
<text x="261.2" y="80.8">4D</text>
<text x="261.2" y="83.2">5D</text>
<text x="268.7" y="83.2">5Q</text>
<text x="268.7" y="80.8">4Q</text>
<text x="268.7" y="78.4">3Q</text>
<text x="275.7" y="82.1">15</text>
<text x="275.7" y="79.7">16</text>
<text x="15.4" y="84.6">A38</text>
<text x="15.4" y="87">A40</text>
<text x="15.4" y="89.4">A41</text>
<text x="23.3" y="85.6">/INT</text>
<text x="23.3" y="88.1">/BIORQ</text>
<text x="44.2" y="85.6">BD3</text>
<text x="44.2" y="88.1">BD4</text>
<text x="52.4" y="84.6">B20</text>
<text x="52.4" y="87">B21</text>
<text x="52.4" y="89.4">B22</text>
<text x="183.5" y="84.6">14</text>
<text x="188.3" y="85.6">GND</text>
<text x="221.6" y="84.6">7</text>
<text x="221.6" y="87">8</text>
<text x="221.6" y="89.4">9</text>
<text x="227.2" y="85.6">6D</text>
<text x="227.2" y="88.1">7D</text>
<text x="234.7" y="88.1">7Q</text>
<text x="234.7" y="85.6">6Q</text>
<text x="241.7" y="89.4">12</text>
<text x="241.7" y="87">13</text>
<text x="241.7" y="84.6">14</text>
<text x="255.6" y="84.6">7</text>
<text x="255.6" y="87">8</text>
<text x="255.6" y="89.4">9</text>
<text x="261.2" y="85.6">6D</text>
<text x="261.2" y="88.1">7D</text>
<text x="268.7" y="88.1">7Q</text>
<text x="268.7" y="85.6">6Q</text>
<text x="275.7" y="89.4">12</text>
<text x="275.7" y="87">13</text>
<text x="275.7" y="84.6">14</text>
<text x="15.4" y="91.8">A42</text>
<text x="15.4" y="94.3">A43</text>
<text x="23.3" y="90.5">/B0</text>
<text x="23.3" y="92.9">/BMREQ</text>
<text x="23.3" y="95.3">/BRFSH</text>
<text x="44.2" y="90.5">BD5</text>
<text x="44.2" y="92.9">BD6</text>
<text x="44.2" y="95.3">BD7</text>
<text x="52.4" y="91.8">B23</text>
<text x="52.4" y="94.3">B24</text>
<text x="220.5" y="94.3">11</text>
<text x="227.2" y="90.5">8D</text>
<text x="227.2" y="95.3">CLK</text>
<text x="234.7" y="90.5">8Q</text>
<text x="254.5" y="94.3">11</text>
<text x="261.2" y="90.5">8D</text>
<text x="261.2" y="95.3">CLK</text>
<text x="268.7" y="90.5">8Q</text>
<text x="15.4" y="101.6">B10</text>
<text x="16.5" y="96.7">B7</text>
<text x="16.5" y="99.1">B9</text>
<text x="23.3" y="97.8">3M125</text>
<text x="23.3" y="100.2">LPEN</text>
<text x="221.6" y="96.7">1</text>
<text x="227.2" y="97.8">OC</text>
<text x="255.6" y="96.7">1</text>
<text x="261.2" y="97.8">OC</text>
<text x="15.4" y="104">B11</text>
<text x="15.4" y="106.4">B14</text>
<text x="23.3" y="102.6">DEB</text>
<text x="23.3" y="105">6M25</text>
<text x="23.3" y="107.5">/EXTC</text>
<text x="15.4" y="108.8">B15</text>
<text x="15.4" y="111.3">B31</text>
<text x="15.4" y="113.7">B35</text>
<text x="23.3" y="109.9">/PHANTOM</text>
<text x="23.3" y="112.3">/VIDLSB</text>
<text x="235" y="113.7">10</text>
<text x="246.6" y="113.7">20</text>
<text x="15.4" y="116.1">B36</text>
<text x="15.4" y="118.5">B38</text>
<text x="23.3" y="114.8">/CLRINT_N</text>
<text x="23.3" y="117.2">IDA_N</text>
<text x="23.3" y="119.6">IDB_N</text>
<text x="168.2" y="116.1">2</text>
<text x="178.6" y="118.5">1</text>
<text x="15.4" y="121">B37</text>
<text x="15.4" y="123.4">B39</text>
<text x="15.4" y="125.8">B41</text>
<text x="23.3" y="122">/INT_N</text>
<text x="23.3" y="124.5">/EXP_N</text>
<text x="168.2" y="121">3</text>
<text x="235" y="121">10</text>
<text x="246.6" y="121">20</text>
<text x="15.4" y="128.2">B42</text>
<text x="15.4" y="130.7">B43</text>
<text x="23.3" y="126.9">/BRESET</text>
<text x="23.3" y="129.3">/BWR</text>
<text x="23.3" y="131.7">/BRD</text>
<text x="236.2" y="128.2">7</text>
<text x="246.6" y="128.2">14</text>
<text x="15.4" y="135.5">A39</text>
<text x="15.4" y="133.1">B32</text>
<text x="15.4" y="138">B40</text>
<text x="23.3" y="134.2">/EXP</text>
<text x="23.3" y="136.6">/SLOT_N</text>
<text x="83.2" y="138">1</text>
<text x="122.8" y="138">8</text>
<text x="168.2" y="135.5">5</text>
<text x="178.6" y="138">4</text>
<text x="23.3" y="139">/BM1</text>
<text x="83.2" y="140.4">2</text>
<text x="83.2" y="142.8">3</text>
<text x="88.8" y="139">DAT2</text>
<text x="88.8" y="141.4">CD/DAT3</text>
<text x="88.8" y="143.9">CMD</text>
<text x="101.2" y="143.9">CARD_DETECTION</text>
<text x="110.1" y="141.4">GROUND</text>
<text x="113.4" y="139">DAT1</text>
<text x="122.8" y="140.4">G1</text>
<text x="122.8" y="142.8">CD1</text>
<text x="168.2" y="140.4">6</text>
<text x="83.2" y="145.2">4</text>
<text x="83.2" y="147.7">5</text>
<text x="88.8" y="146.3">VDD</text>
<text x="88.8" y="148.7">CLK</text>
<text x="114.5" y="146.3">MP1</text>
<text x="114.5" y="148.7">MP2</text>
<text x="122.8" y="145.2">MP1</text>
<text x="122.8" y="147.7">MP2</text>
<text x="83.2" y="150.1">6</text>
<text x="83.2" y="152.5">7</text>
<text x="88.8" y="151.2">VSS</text>
<text x="88.8" y="153.6">DAT0</text>
<text x="114.5" y="151.2">MP3</text>
<text x="122.8" y="150.1">MP3</text>
<text x="168.2" y="154.9">8</text>
<text x="245" y="153.5">IN</text>
<text x="249.8" y="153.5">OUT</text>
<text x="168.2" y="159.8">9</text>
<text x="178.6" y="157.4">10</text>
<text x="247.3" y="157">GND</text>
<text x="167.1" y="171.9">11</text>
<text x="167.1" y="176.8">12</text>
<text x="178.6" y="174.4">13</text>
</g>
<g font-size="1.7" fill="#505050">
<text x="236.4" y="115.8">GND</text>
<text x="244.4" y="115.8">VCC</text>
<text x="236.4" y="123.1">GND</text>
<text x="244.4" y="123.1">VCC</text>
<text x="236.4" y="130.4">GND</text>
<text x="244.4" y="130.4">VCC</text>
</g>
<g font-size="1.7" fill="#800000">
<text x="229.2" y="157.3" transform="rotate(-90 229.2 157.3)">+</text>
<text x="270.5" y="157.3" transform="rotate(-90 270.5 157.3)">+</text>
</g>
</svg>
